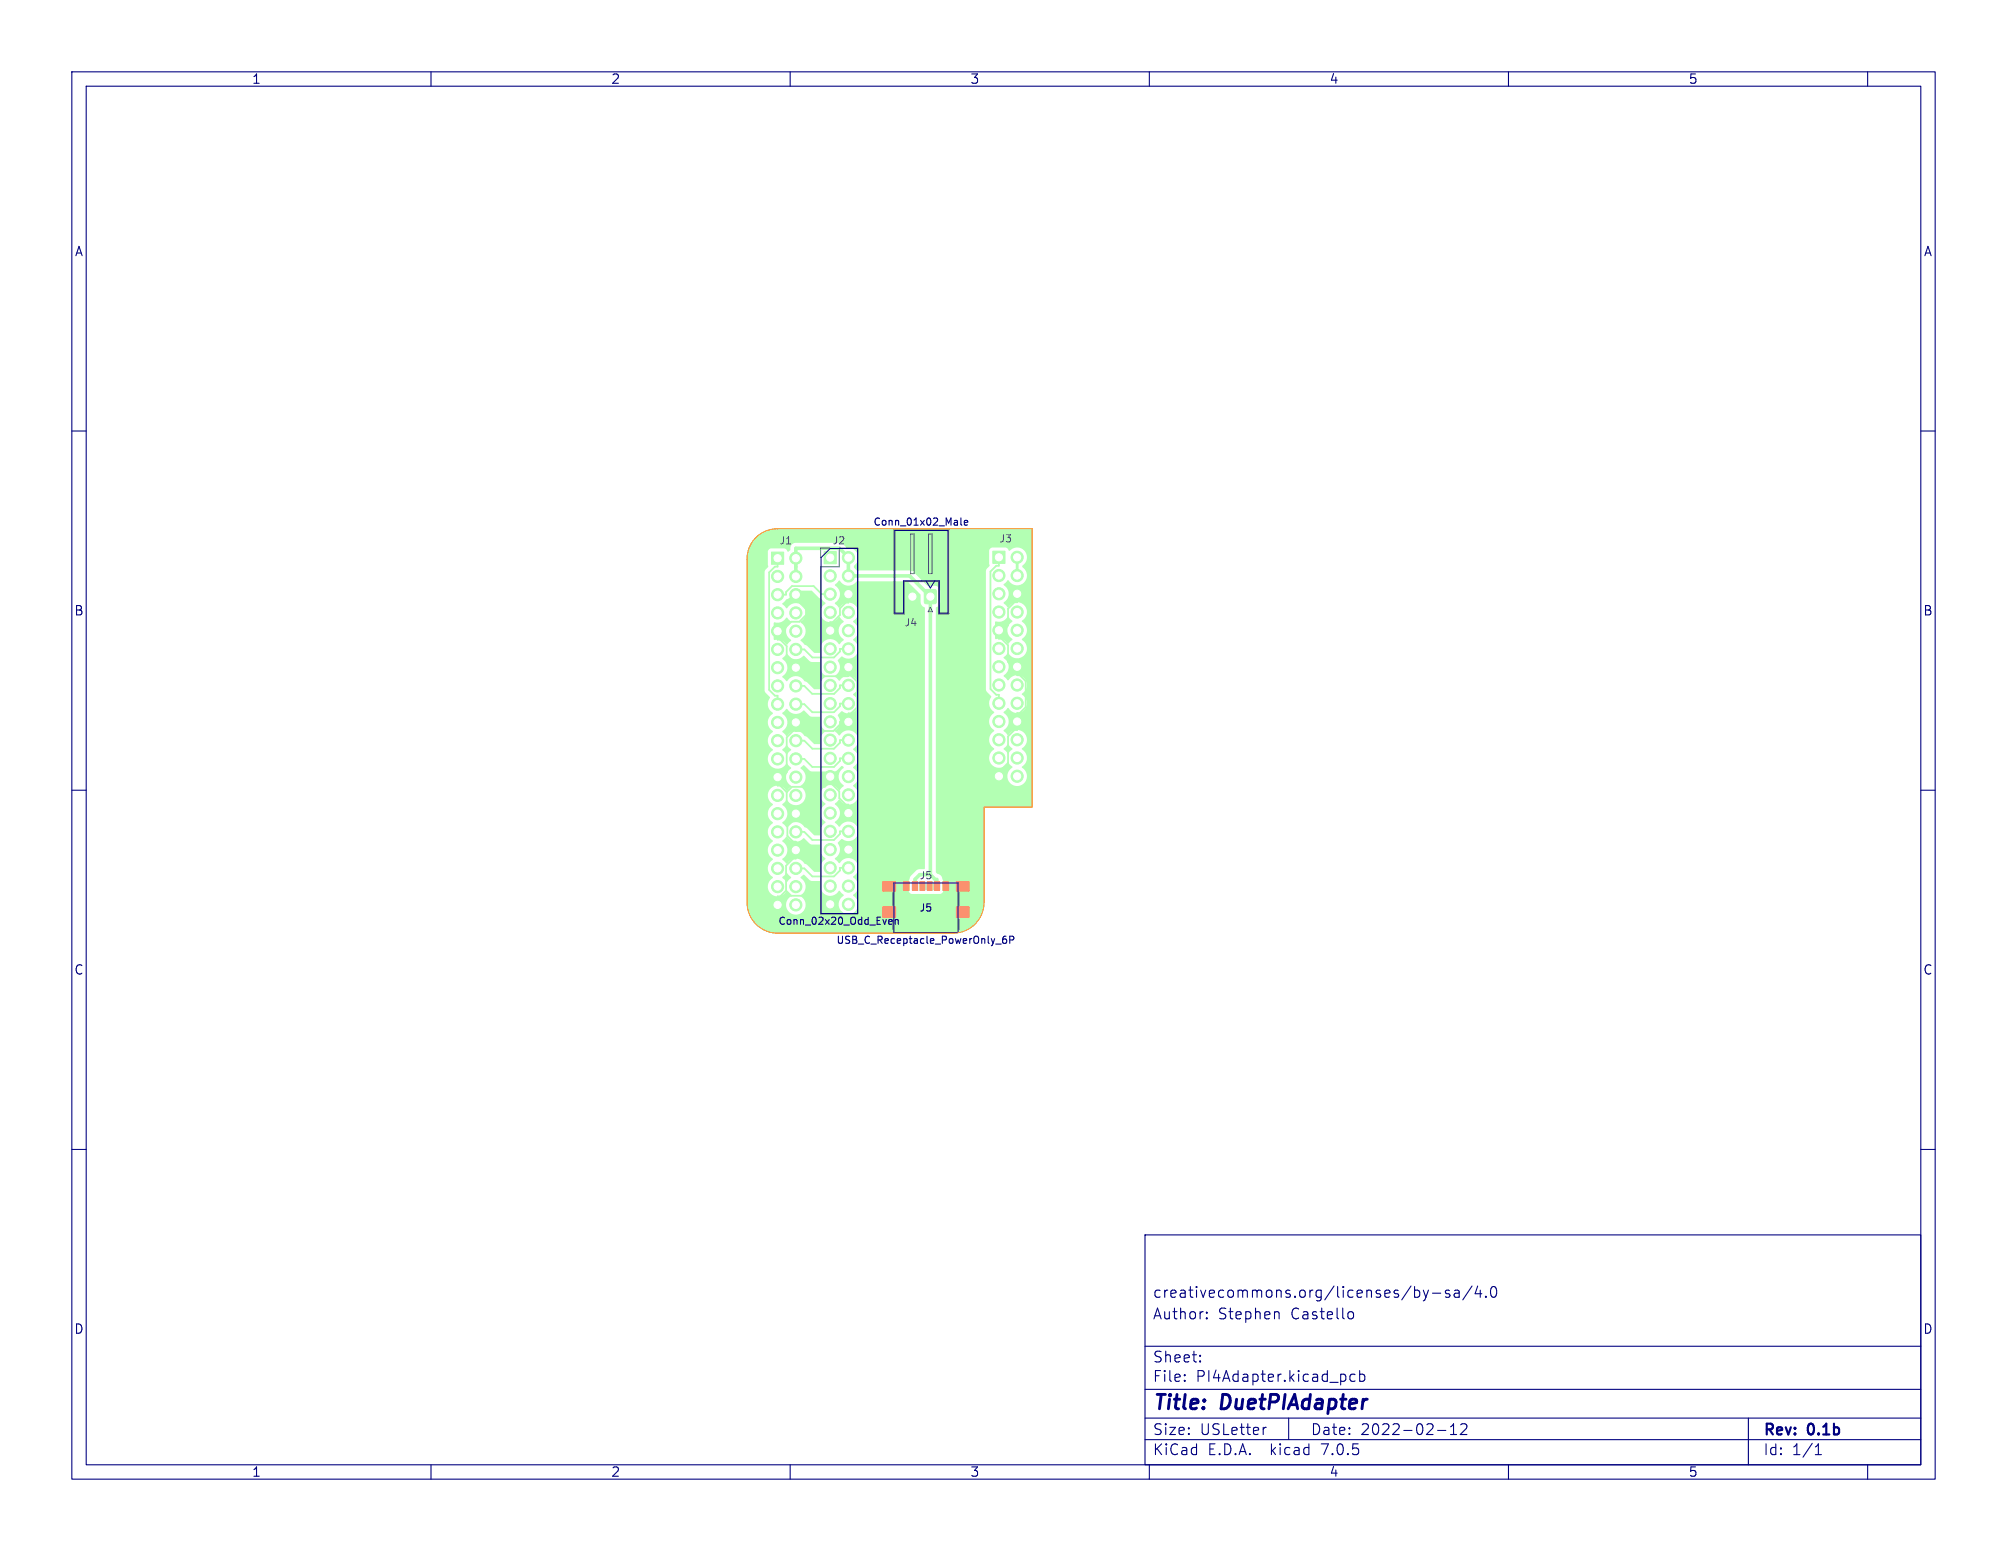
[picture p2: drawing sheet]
<svg xmlns="http://www.w3.org/2000/svg" width="279mm" height="216mm" viewBox="0 0 279 216" stroke-linecap="round" stroke-linejoin="round" font-family="sans-serif">
<g fill="#b3ffb3" stroke="#b3ffb3" stroke-width=".14">
<path d="M114.7 76.8h1.7v1.7h-1.7z"/>
<path d="M128.1 122.7h.7v1.2h-.7z"/>
<path d="M130 122.7h.8v1.2h-.8z"/>
<path d="M131.3 122.7h.8v1.2h-.8z"/>
<path d="M129.1 122.7h.7v1.2h-.7z"/>
<path d="M127 122.7h.8v1.2h-.8z"/>
<path d="M125.8 122.7h.8v1.2h-.8z"/>
<path d="M122.9 122.7h1.8v1.4h-1.8z"/>
<path d="M122.9 126.2h1.8v1.5h-1.8z"/>
<path d="M133.1 122.7h1.8v1.4h-1.8z"/>
<path d="M133.1 126.2h1.8v1.5h-1.8z"/>
<path d="M128.7 82.1l.2-.1 1.4 .1 .1 .2-.1 1.7-.2 .1-1.4-.1v-.2z"/>
<path d="M107.4 76.8h1.7v1.8h-1.7z"/>
<path d="M138.2 76.7h1.7v1.7h-1.7z"/>
<circle cx="118.1" cy="77.6" r=".85"/>
<circle cx="115.6" cy="80.2" r=".85"/>
<circle cx="118.1" cy="80.2" r=".85"/>
<circle cx="115.6" cy="82.7" r=".85"/>
<circle cx="118.1" cy="82.7" r=".85"/>
<circle cx="115.6" cy="85.2" r=".85"/>
<circle cx="118.1" cy="85.2" r=".85"/>
<circle cx="115.6" cy="87.8" r=".85"/>
<circle cx="118.1" cy="87.8" r=".85"/>
<circle cx="115.6" cy="90.3" r=".85"/>
<circle cx="118.1" cy="90.3" r=".85"/>
<circle cx="115.6" cy="92.9" r=".85"/>
<circle cx="118.1" cy="92.9" r=".85"/>
<circle cx="115.6" cy="95.4" r=".85"/>
<circle cx="118.1" cy="95.4" r=".85"/>
<circle cx="115.6" cy="97.9" r=".85"/>
<circle cx="118.1" cy="97.9" r=".85"/>
<circle cx="115.6" cy="100.5" r=".85"/>
<circle cx="118.1" cy="100.5" r=".85"/>
<circle cx="115.6" cy="103" r=".85"/>
<circle cx="118.1" cy="103" r=".85"/>
<circle cx="115.6" cy="105.6" r=".85"/>
<circle cx="118.1" cy="105.6" r=".85"/>
<circle cx="115.6" cy="108.1" r=".85"/>
<circle cx="118.1" cy="108.1" r=".85"/>
<circle cx="115.6" cy="110.6" r=".85"/>
<circle cx="118.1" cy="110.6" r=".85"/>
<circle cx="115.6" cy="113.2" r=".85"/>
<circle cx="118.1" cy="113.2" r=".85"/>
<circle cx="115.6" cy="115.7" r=".85"/>
<circle cx="118.1" cy="115.7" r=".85"/>
<circle cx="115.6" cy="118.3" r=".85"/>
<circle cx="118.1" cy="118.3" r=".85"/>
<circle cx="115.6" cy="120.8" r=".85"/>
<circle cx="118.1" cy="120.8" r=".85"/>
<circle cx="115.6" cy="123.3" r=".85"/>
<circle cx="118.1" cy="123.3" r=".85"/>
<circle cx="115.6" cy="125.9" r=".85"/>
<circle cx="118.1" cy="125.9" r=".85"/>
<circle cx="110.8" cy="77.7" r=".85"/>
<circle cx="108.3" cy="80.2" r=".85"/>
<circle cx="110.8" cy="80.2" r=".85"/>
<circle cx="108.3" cy="82.8" r=".85"/>
<circle cx="110.8" cy="82.8" r=".85"/>
<circle cx="108.3" cy="85.3" r=".85"/>
<circle cx="110.8" cy="85.3" r=".85"/>
<circle cx="108.3" cy="87.9" r=".85"/>
<circle cx="110.8" cy="87.9" r=".85"/>
<circle cx="108.3" cy="90.4" r=".85"/>
<circle cx="110.8" cy="90.4" r=".85"/>
<circle cx="108.3" cy="92.9" r=".85"/>
<circle cx="110.8" cy="92.9" r=".85"/>
<circle cx="108.3" cy="95.5" r=".85"/>
<circle cx="110.8" cy="95.5" r=".85"/>
<circle cx="108.3" cy="98" r=".85"/>
<circle cx="110.8" cy="98" r=".85"/>
<circle cx="108.3" cy="100.6" r=".85"/>
<circle cx="110.8" cy="100.6" r=".85"/>
<circle cx="108.3" cy="103.1" r=".85"/>
<circle cx="110.8" cy="103.1" r=".85"/>
<circle cx="108.3" cy="105.6" r=".85"/>
<circle cx="110.8" cy="105.6" r=".85"/>
<circle cx="108.3" cy="108.2" r=".85"/>
<circle cx="110.8" cy="108.2" r=".85"/>
<circle cx="108.3" cy="110.7" r=".85"/>
<circle cx="110.8" cy="110.7" r=".85"/>
<circle cx="108.3" cy="113.3" r=".85"/>
<circle cx="110.8" cy="113.3" r=".85"/>
<circle cx="108.3" cy="115.8" r=".85"/>
<circle cx="110.8" cy="115.8" r=".85"/>
<circle cx="108.3" cy="118.3" r=".85"/>
<circle cx="110.8" cy="118.3" r=".85"/>
<circle cx="108.3" cy="120.9" r=".85"/>
<circle cx="110.8" cy="120.9" r=".85"/>
<circle cx="108.3" cy="123.4" r=".85"/>
<circle cx="110.8" cy="123.4" r=".85"/>
<circle cx="108.3" cy="126" r=".85"/>
<circle cx="110.8" cy="126" r=".85"/>
<circle cx="141.6" cy="77.6" r=".85"/>
<circle cx="139.1" cy="80.1" r=".85"/>
<circle cx="141.6" cy="80.1" r=".85"/>
<circle cx="139.1" cy="82.7" r=".85"/>
<circle cx="141.6" cy="82.7" r=".85"/>
<circle cx="139.1" cy="85.2" r=".85"/>
<circle cx="141.6" cy="85.2" r=".85"/>
<circle cx="139.1" cy="87.7" r=".85"/>
<circle cx="141.6" cy="87.7" r=".85"/>
<circle cx="139.1" cy="90.3" r=".85"/>
<circle cx="141.6" cy="90.3" r=".85"/>
<circle cx="139.1" cy="92.8" r=".85"/>
<circle cx="141.6" cy="92.8" r=".85"/>
<circle cx="139.1" cy="95.4" r=".85"/>
<circle cx="141.6" cy="95.4" r=".85"/>
<circle cx="139.1" cy="97.9" r=".85"/>
<circle cx="141.6" cy="97.9" r=".85"/>
<circle cx="139.1" cy="100.4" r=".85"/>
<circle cx="141.6" cy="100.4" r=".85"/>
<circle cx="139.1" cy="103" r=".85"/>
<circle cx="141.6" cy="103" r=".85"/>
<circle cx="139.1" cy="105.5" r=".85"/>
<circle cx="141.6" cy="105.5" r=".85"/>
<circle cx="139.1" cy="108.1" r=".85"/>
<circle cx="141.6" cy="108.1" r=".85"/>
</g>
<path d="M127 82.9v.3" fill="none" stroke="#b3ffb3" stroke-width="1.7"/>
<path d="M110.8 80.2v-3.9h6.1l1.2 1.3v2.6h8.5l2.9 2.9v38.7l.7 .6M128 121.8l-.6 .6v.9M130.4 122.4v.9" fill="none" stroke="#b3ffb3" stroke-width=".5"/>
<g fill="none" stroke="#b3ffb3" stroke-width=".25">
<path d="M108.2 77.7v1.2h-.3l-.8 .8v16.3l.8 .8h.3v1.2M139.1 77.6v1.2h-.4l-.8 .8v16.3l.8 .8h.4v1.2M108.2 87.9v1.1h.4l.9 .9v1.3l3 2.9h5.5l.1-.1M110.8 82.8v.6l1.4 1.4v.8M110.8 92.4v.5M112.2 85.6l-.9 .9h-1.1l-2 1.9M115.6 82.7h-1.2l-1.1-1.1h-3l-.9 .8v.4h-1.2M118.1 82.7v1.2h-.4l-.8 .8v.9l-1 1h-.3v1.2h-1.2l-2.2-2.2M118.1 90.3h-1.2v.4l-.8 .8h-3l-1.1-1.1h-1.2M118.1 95.4h-1.2v.4l-.8 .8h-3l-1.1-1.1h-1.2M118.1 97.9h-1.2v.4l-.8 .8h-3l-1.1-1.1h-1.2M118.1 94h.4l.8 .9v3.6l-.8 .8h-.4v1.2h-1.2v.4l-.9 .9h-5.1l-.1-.1"/>
<path d="M118.1 92.9v1.1M139.1 87.7v1.2h.3l.9 .9v2.3l1.3 1.3M141.6 92.8v1.2h.4l.8 .8v3.6l-.8 .9h-.4v2.3h-.4l-.9 .9v3.7l-1.2 1.3v.6M141.6 82.7v1.1h-.4l-.9 .9v2.4l-1.2 1.2M108.2 108.2v1.2h.4l.9 .9M109.5 110.3v2l1.3 1.3M110.8 100.6v1.1h-.4l-.9 .9v4.9l-1.3 1.3M110.8 113.3v.5l-1.2 1.2v1.4l.8 .8h.4v2.3h-.4l-1 1v3.5M115.5 108.8l1.3 1.4v.9l.9 .9h.4v1.2M115.5 108.8l-.7 .7h-4.5l-.8 .8M115.6 108.1l-.1 .7M118.1 103h-1.2v.4l-.8 .8h-3l-1.1-1.1h-1.2"/>
<path d="M118.1 105.6h-1.2v.3l-.8 .9h-3l-1.1-1.2h-1.2M118.1 115.7h-1.2v.4l-.8 .8h-3l-1.1-1.1h-1.2M109.4 124l-.8 .8h-.4v1.2M109.4 124l.7 .7h3.1l1.2 1.2h1.2M118.1 120.8h-1.2v.4l-.8 .8h-3l-1.1-1.1h-1.2M126.2 123.3v.5M131.7 123.3v.5"/>
</g>
<path d="M141.6 77.6v2.5" fill="none" stroke="#b3ffb3" stroke-width=".4"/>
<g fill="#b3ffb3">
<path d="M108.9 122.1l.6-.6 .6 .7-.6 .6-.6-.6z"/>
<path d="M108.9 117l.6-.6a1.5 1.5 0 0 0 2.4 .3l1 .8 1.4 .1a1.57 1.57 0 0 0 .6 1.9v.1a1.42 1.42 0 0 0-.6 1.7l-.1 .1-.9-.1-1-.9-.2-.1a1.61 1.61 0 0 0-2.2-.4l-.4 .3-.6-.6a1.49 1.49 0 0 0 0-2.5z"/>
<path d="M111.5 106.8l.4-.3 1 .9h3.2l.4-.1 .6-.7h.2a.17 .17 0 0 1 .1 .2 .17 .17 0 0 1 0 .2 1.45 1.45 0 0 0 .1 2.4l-.7 .6a1.41 1.41 0 0 0-2.2-.3 1.41 1.41 0 0 0 .3 2.2 1.48 1.48 0 0 0 0 2.6 1.42 1.42 0 0 0-.6 1.7l-.1 .1h-.9l-1-1-.2-.1a1.61 1.61 0 0 0-2.2-.4l-.4 .4-.6-.7a1.49 1.49 0 0 0 0-2.5l.6-.6a1.41 1.41 0 0 0 2.3 .3 1.41 1.41 0 0 0-.4-2.3 1.49 1.49 0 0 0 0-2.5z"/>
<path d="M108.9 104.3l.6-.6 .6 .7-.6 .6-.6-.6z"/>
<path d="M108.9 99.2l.6-.5a1.5 1.5 0 0 0 2.4 .2l1 .8 1.4 .1a1.57 1.57 0 0 0 .6 2 1.42 1.42 0 0 0-.6 1.7l-.1 .1h-.9l-1-1-.2-.1a1.5 1.5 0 0 0-2.5-.1h-.2l-.5-.6a1.49 1.49 0 0 0 0-2.5z"/>
<path d="M108.9 91.6l.6-.6a1.5 1.5 0 0 0 2.4 .3l1 .8 1.4 .1a1.57 1.57 0 0 0 .6 1.9v.1a1.56 1.56 0 0 0-.7 1.7h-.9l-1-.9-.2-.1a1.5 1.5 0 0 0-2.5-.1h-.2l-.5-.6a1.49 1.49 0 0 0 0-2.5z"/>
<path d="M110.1 82.6l.4-.4h2.5l1 1 .4 .2 .5 .6a1.39 1.39 0 0 0-.3 2.2 1.39 1.39 0 0 0 2.2-.3h.1l.6 .6a1.48 1.48 0 0 0 0 2.6l-.7 .6a1.4 1.4 0 0 0-1.8-.6 1.4 1.4 0 0 0-.7 1.7l-.1 .1h-.9l-1-1-.3-.2-.6-.6a1.49 1.49 0 0 0 0-2.5 1.39 1.39 0 0 0 .4-2.2 1.39 1.39 0 0 0-2.2 .3l-.2-.1-.5-.6 .6-.6 .4-.2z"/>
<path d="M107.7 86.7l.1-.1a1.61 1.61 0 0 0 1.7-.6l.6 .6a1.48 1.48 0 0 0 0 2.5l-.5 .6h-.2a1.51 1.51 0 0 0-1.7-.6z"/>
<path d="M139.7 104.2l.6-.6 .7 .7-.7 .6-.6-.6z"/>
<path d="M138.5 86.6l.1-.1a1.59 1.59 0 0 0 1.7-.7l.7 .7a1.48 1.48 0 0 0 0 2.5l-.6 .6h-.2a1.51 1.51 0 0 0-1.6-.7z"/>
<path d="M105.3 74.8l.6-.5 .7-.4 .8-.2 .8-.1h35.4l.1 .1v38.5l-.1 .1h-6.6v13.8l-.3 1-.5 .9-.7 .8-.8 .6a4.3 4.3 0 0 1-2 .5h-24.7l-.8-.1-.8-.3-.7-.5-.7-.7-.7-1.2-.3-1.4v-46h2.4v16.4l.2 .3 .6 .6v.2a1.47 1.47 0 0 0 .4 2.1 1.48 1.48 0 0 0 0 2.5 1.48 1.48 0 0 0 0 2.6 1.39 1.39 0 0 0-.3 2.2 1.39 1.39 0 0 0 2.2-.3h.1l.5 .6a1.48 1.48 0 0 0 0 2.6l-.6 .6a1.41 1.41 0 0 0-2.2-.3 1.41 1.41 0 0 0 .3 2.2 1.48 1.48 0 0 0 0 2.5 1.48 1.48 0 0 0 0 2.6 1.48 1.48 0 0 0 0 2.5 1.48 1.48 0 0 0 0 2.6 1.39 1.39 0 0 0-.3 2.2 1.39 1.39 0 0 0 2.2-.3h.1l.5 .6a1.38 1.38 0 0 0-.4 2.1 1.38 1.38 0 0 0 2.1 .1 1.38 1.38 0 0 0-.4-2.2l.1-.1a1.44 1.44 0 0 0-.1-2.5l.5-.3 1 .8h1.3l.1 .2a1.37 1.37 0 0 0 .7 1.8 1.37 1.37 0 0 0 1.8-.6h.1l.6 .6-.1 .1a1.37 1.37 0 0 0-.3 2.1 1.37 1.37 0 0 0 2.1-.1 1.37 1.37 0 0 0-.4-2v-.2a1.45 1.45 0 0 0 0-2.4 1.39 1.39 0 0 0 .3-2.2 1.39 1.39 0 0 0-2.2 .3l-.1-.1-.6-.6a1.44 1.44 0 0 0 .4-2.1l.1-.1 .5-.5a1.38 1.38 0 0 0 2-.2 1.38 1.38 0 0 0-.3-2 1.38 1.38 0 0 0-2 .5h-.1l-.6-.7a1.48 1.48 0 0 0 0-2.5l.7-.6a1.41 1.41 0 0 0 2.2 .3 1.41 1.41 0 0 0-.3-2.2 1.48 1.48 0 0 0 0-2.6 1.48 1.48 0 0 0 0-2.5 1.39 1.39 0 0 0 .3-2.2 1.39 1.39 0 0 0-2.2 .3h-.1l-.6-.6v-.1a1.38 1.38 0 0 0 .4-2.1l.1-.1 .5-.5a1.41 1.41 0 0 0 2-.3 1.41 1.41 0 0 0-.4-2 1.39 1.39 0 0 0 .3-2.2 1.39 1.39 0 0 0-2.2 .3l-.1-.1-.6-.5v-.1a1.38 1.38 0 0 0 .4-2.1l.1-.1 .5-.5a1.41 1.41 0 0 0 2-.3 1.41 1.41 0 0 0-.4-2.1 1.48 1.48 0 0 0 0-2.5 1.39 1.39 0 0 0 .3-2.2 1.39 1.39 0 0 0-2.2 .3h-.1l-.6-.6v-.1a1.44 1.44 0 0 0 0-2.5l.6-.6h.1a1.42 1.42 0 0 0 2.4 .1h7l1.8 1.8 .1 1.4 .6 .5v36.3l-.2 .1-.9 .1-1 .9-.2 .6v1.4l.1 .3 .4 .1h3.9l.3-.1 .1-.3v-1.4a1.19 1.19 0 0 0-.8-1l-.2-.2v-36.8l.4-.3 .2-.3v-1.8a.75 .75 0 0 0-.7-.7h-1.1l-2-2h10.1v16.4l.2 .4 .6 .7-.1 .2a1.52 1.52 0 0 0 .5 2 1.48 1.48 0 0 0 0 2.5 1.48 1.48 0 0 0 0 2.6 1.39 1.39 0 0 0-.3 2.2 1.39 1.39 0 0 0 2.2-.3h.1l.6 .6a1.37 1.37 0 0 0-.6 2 1.37 1.37 0 0 0 2.1 .2 1.37 1.37 0 0 0-.2-2.1v-.2a1.45 1.45 0 0 0-.1-2.5 1.39 1.39 0 0 0 .4-2.2 1.39 1.39 0 0 0-2.2 .3h-.2l-.5-.6a1.48 1.48 0 0 0 0-2.5l.6-.7a1.41 1.41 0 0 0 2.3 .3 1.41 1.41 0 0 0-.4-2.2 1.39 1.39 0 0 0 .4-2.2 1.39 1.39 0 0 0-2.2 .3h-.2l-.5-.6a1.48 1.48 0 0 0 0-2.6l.6-.6a1.41 1.41 0 0 0 2.3 .3 1.41 1.41 0 0 0-.4-2.2 1.48 1.48 0 0 0 0-2.5 1.39 1.39 0 0 0 .4-2.2 1.39 1.39 0 0 0-2.2 .2h-.2l-.5-.6a1.49 1.49 0 0 0 0-2.5l.6-.6h.1a1.39 1.39 0 0 0 2.2 .3 1.39 1.39 0 0 0-.3-2.2v-.2a1.37 1.37 0 0 0 .3-2 1.37 1.37 0 0 0-2 0l-.6-.5h-1.8l-.4 .2-.1 .3 .1 2-.5 .5-.1 .3h-10.1l-.4-.1h-7.4l-.3-.2a.37 .37 0 0 1-.1-.4 .37 .37 0 0 1 .3-.3 1.4 1.4 0 0 0 .1-1.6 1.4 1.4 0 0 0-1.4-.7l-.6-.5-.4-.1h-6.2l-.3 .1-.2 .2-.2 .5a.33 .33 0 0 1-.4 .3l-.1-.2-.4-.2h-1.7l-.4 .2-.1 .3 .1 2.1-.5 .5-.1 .3h-2.4v-1.7a4.2 4.2 0 0 1 1.3-3.2z"/>
</g>
<g fill="#fff" stroke="#fff" stroke-width=".14">
<circle cx="115.6" cy="77.6" r=".5"/>
<circle cx="118.1" cy="77.6" r=".5"/>
<circle cx="115.6" cy="80.2" r=".5"/>
<circle cx="118.1" cy="80.2" r=".5"/>
<circle cx="115.6" cy="82.7" r=".5"/>
<circle cx="118.1" cy="82.7" r=".5"/>
<circle cx="115.6" cy="85.2" r=".5"/>
<circle cx="118.1" cy="85.2" r=".5"/>
<circle cx="115.6" cy="87.8" r=".5"/>
<circle cx="118.1" cy="87.8" r=".5"/>
<circle cx="115.6" cy="90.3" r=".5"/>
<circle cx="118.1" cy="90.3" r=".5"/>
<circle cx="115.6" cy="92.9" r=".5"/>
<circle cx="118.1" cy="92.9" r=".5"/>
<circle cx="115.6" cy="95.4" r=".5"/>
<circle cx="118.1" cy="95.4" r=".5"/>
<circle cx="115.6" cy="97.9" r=".5"/>
<circle cx="118.1" cy="97.9" r=".5"/>
<circle cx="115.6" cy="100.5" r=".5"/>
<circle cx="118.1" cy="100.5" r=".5"/>
<circle cx="115.6" cy="103" r=".5"/>
<circle cx="118.1" cy="103" r=".5"/>
<circle cx="115.6" cy="105.6" r=".5"/>
<circle cx="118.1" cy="105.6" r=".5"/>
<circle cx="115.6" cy="108.1" r=".5"/>
<circle cx="118.1" cy="108.1" r=".5"/>
<circle cx="115.6" cy="110.6" r=".5"/>
<circle cx="118.1" cy="110.6" r=".5"/>
<circle cx="115.6" cy="113.2" r=".5"/>
<circle cx="118.1" cy="113.2" r=".5"/>
<circle cx="115.6" cy="115.7" r=".5"/>
<circle cx="118.1" cy="115.7" r=".5"/>
<circle cx="115.6" cy="118.3" r=".5"/>
<circle cx="118.1" cy="118.3" r=".5"/>
<circle cx="115.6" cy="120.8" r=".5"/>
<circle cx="118.1" cy="120.8" r=".5"/>
<circle cx="115.6" cy="123.3" r=".5"/>
<circle cx="118.1" cy="123.3" r=".5"/>
<circle cx="115.6" cy="125.9" r=".5"/>
<circle cx="118.1" cy="125.9" r=".5"/>
<circle cx="129.5" cy="83.1" r=".5"/>
<circle cx="127" cy="83.1" r=".5"/>
<circle cx="108.3" cy="77.7" r=".5"/>
<circle cx="110.8" cy="77.7" r=".5"/>
<circle cx="108.3" cy="80.2" r=".5"/>
<circle cx="110.8" cy="80.2" r=".5"/>
<circle cx="108.3" cy="82.8" r=".5"/>
<circle cx="110.8" cy="82.8" r=".5"/>
<circle cx="108.3" cy="85.3" r=".5"/>
<circle cx="110.8" cy="85.3" r=".5"/>
<circle cx="108.3" cy="87.9" r=".5"/>
<circle cx="110.8" cy="87.9" r=".5"/>
<circle cx="108.3" cy="90.4" r=".5"/>
<circle cx="110.8" cy="90.4" r=".5"/>
<circle cx="108.3" cy="92.9" r=".5"/>
<circle cx="110.8" cy="92.9" r=".5"/>
<circle cx="108.3" cy="95.5" r=".5"/>
<circle cx="110.8" cy="95.5" r=".5"/>
<circle cx="108.3" cy="98" r=".5"/>
<circle cx="110.8" cy="98" r=".5"/>
<circle cx="108.3" cy="100.6" r=".5"/>
<circle cx="110.8" cy="100.6" r=".5"/>
<circle cx="108.3" cy="103.1" r=".5"/>
<circle cx="110.8" cy="103.1" r=".5"/>
<circle cx="108.3" cy="105.6" r=".5"/>
<circle cx="110.8" cy="105.6" r=".5"/>
<circle cx="108.3" cy="108.2" r=".5"/>
<circle cx="110.8" cy="108.2" r=".5"/>
<circle cx="108.3" cy="110.7" r=".5"/>
<circle cx="110.8" cy="110.7" r=".5"/>
<circle cx="108.3" cy="113.3" r=".5"/>
<circle cx="110.8" cy="113.3" r=".5"/>
<circle cx="108.3" cy="115.8" r=".5"/>
<circle cx="110.8" cy="115.8" r=".5"/>
<circle cx="108.3" cy="118.3" r=".5"/>
<circle cx="110.8" cy="118.3" r=".5"/>
<circle cx="108.3" cy="120.9" r=".5"/>
<circle cx="110.8" cy="120.9" r=".5"/>
<circle cx="108.3" cy="123.4" r=".5"/>
<circle cx="110.8" cy="123.4" r=".5"/>
<circle cx="108.3" cy="126" r=".5"/>
<circle cx="110.8" cy="126" r=".5"/>
<circle cx="139.1" cy="77.6" r=".5"/>
<circle cx="141.6" cy="77.6" r=".5"/>
<circle cx="139.1" cy="80.1" r=".5"/>
<circle cx="141.6" cy="80.1" r=".5"/>
<circle cx="139.1" cy="82.7" r=".5"/>
<circle cx="141.6" cy="82.7" r=".5"/>
<circle cx="139.1" cy="85.2" r=".5"/>
<circle cx="141.6" cy="85.2" r=".5"/>
<circle cx="139.1" cy="87.7" r=".5"/>
<circle cx="141.6" cy="87.7" r=".5"/>
<circle cx="139.1" cy="90.3" r=".5"/>
<circle cx="141.6" cy="90.3" r=".5"/>
<circle cx="139.1" cy="92.8" r=".5"/>
<circle cx="141.6" cy="92.8" r=".5"/>
<circle cx="139.1" cy="95.4" r=".5"/>
<circle cx="141.6" cy="95.4" r=".5"/>
<circle cx="139.1" cy="97.9" r=".5"/>
<circle cx="141.6" cy="97.9" r=".5"/>
<circle cx="139.1" cy="100.4" r=".5"/>
<circle cx="141.6" cy="100.4" r=".5"/>
<circle cx="139.1" cy="103" r=".5"/>
<circle cx="141.6" cy="103" r=".5"/>
<circle cx="139.1" cy="105.5" r=".5"/>
<circle cx="141.6" cy="105.5" r=".5"/>
<circle cx="139.1" cy="108.1" r=".5"/>
<circle cx="141.6" cy="108.1" r=".5"/>
</g>
<g fill="#ff8a8a" stroke="#ff8a8a" stroke-width=".14">
<path d="M128.1 122.7h.7v1.2h-.7z"/>
<path d="M130 122.7h.8v1.2h-.8z"/>
<path d="M131.3 122.7h.8v1.2h-.8z"/>
<path d="M129.1 122.7h.7v1.2h-.7z"/>
<path d="M127 122.7h.8v1.2h-.8z"/>
<path d="M125.8 122.7h.8v1.2h-.8z"/>
<path d="M122.9 122.7h1.8v1.4h-1.8z"/>
<path d="M122.9 126.2h1.8v1.5h-1.8z"/>
<path d="M133.1 122.7h1.8v1.4h-1.8z"/>
<path d="M133.1 126.2h1.8v1.5h-1.8z"/>
</g>
<path d="M115.6 76.3h-1.4v1.3M116.8 76.3h2.6v50.9h-5.2v-48.3h2.6zM124.5 73.7h7.6v11.8h-1.4v-4.5h-4.8v4.5h-1.4zM126.8 74.4h.5v5.4h-.5zM129.3 74.4h.5v5.4h-.5zM129.5 84.5l.3 .6h-.6zM124.3 124.3v1.7M133.5 124.3v1.7M133.5 128v1.4" fill="none" stroke="#626262" stroke-width=".14"/>
<g fill="none" stroke="#000080" stroke-width=".15">
<path d="M10 10h259.4v195.9h-259.4zM12 12h255.4v191.9h-255.4zM60 10v2M110 10v2M160 10v2M210 10v2M260 10v2M10 60h2M267.4 60h2M134.2 72.8l.5-.1v-.2l-.3-.1-.2 .2 .1 .5h.4M10 110h2M267.4 110h2"/>
<path d="M124.6 128v.7M124.6 128.1l.2-.1 .2 .1 .1 .6M140.6 130.8h.4l.1-.1v-.3l-.5-.1v1M10 160h2M267.4 160h2M159.4 171.9h108v32h-108zM198.1 179.6l.4 1M198.9 179.6l-.4 1M201.8 179.7l-.4-.1-.2 .2 .1 .2 .5 .2 .1 .1-.1 .2-.2 .1-.4-.1M202.5 179.7l.1-.1 .5 .1v.9M203.1 179.9l-.5 .1a.29 .29 0 0 0-.2 .3 .29 .29 0 0 0 .2 .3l.5-.1M204.9 179l-1.3 1.9"/>
<path d="M205.7 179l-.3 1.1h.9M206.1 179.6v1M207.6 179.2a.36 .36 0 0 1 .4-.1 .36 .36 0 0 1 .3 .3 .77 .77 0 0 1-.4 1.2 .91 .91 0 0 1-.3-1.4zM159.4 197.4h108M159.4 193.4h108M159.4 187.4h108M164.9 192.1l.1 .1-.1 .1M164.9 192.1v.1v.1M164.9 191.4v.1M164.9 192.1v.2M164.9 191.4h.1l-.1 .1M167.1 189.4v.1v.1"/>
<path d="M167.1 189.4l-.1 .1 .1 .1M167.1 188.7v.1M167.1 189.4v.2M167.1 188.7h-.1l.1 .1M168 183.4l.1 .1-.1 .1M168 183.4l-.1 .1 .1 .1M168 182.7v.1M168 183.4v.2M168 182.7h.1l-.1 .1M168 182.7h-.1l.1 .1M176.3 198.7l-.4 .1M177.6 182.6l.4 .1 .1 .1v.8"/>
<path d="M179.4 197.4v3M187.8 182.7a.41 .41 0 0 1 .6 .2v.4a.41 .41 0 0 1-.6 .2M188.6 191.4l-.4-.1-.3 .3v.4l.2 .2 .1 .1 .4-.1M189.3 191.4l.4-.1 .3 .3v.4l-.1 .2-.2 .1-.4-.1M189.3 190.8v1.5M198.5 180.6l-.2 .4M199.4 180h1.2M200.1 199.1h1.2M201.9 199.7h.9M201.9 198.6l.5-.4v1.5M203.4 198.3l.2-.1 .5 .1a.41 .41 0 0 1 0 .5l-.8 .9h.9M206.9 180.4v.1v.1"/>
<path d="M206.9 180.4l-.1 .1 .1 .1M206.9 180.4v.2M243.4 197.4v6.5M60 203.9v2M110 203.9v2M159.4 200.4h108M160 203.9v2M210 203.9v2M252.7 202.5h.9M252.7 201.4l.4-.4v1.5M260 203.9v2"/>
</g>
<path d="M114.3 77.6l1.3-1.2h3.8v50.8h-5.1zM124.6 73.8h7.4v11.6h-1.2v-4.6h-5v4.6h-1.2zM128.9 80.8l.6 1 .6-1M124.4 122.9h9v6.9h-9z" fill="none" stroke="#000080" stroke-width=".14"/>
<path d="M105.1 74.9a4.2 4.2 0 0 1 3.1-1.3h35.5v38.8h-6.7v13.1a4.3 4.3 0 0 1-4.2 4.4h-24.4a4.3 4.3 0 0 1-4.4-4.2v-47.8a4.2 4.2 0 0 1 1.1-3z" fill="none" stroke="#ff8000" stroke-width=".14"/>
<g font-size="2.8" fill="#000080">
<text x="160.4" y="196.7">Title:</text>
<text x="169.9" y="196.7">DuetPIAdapter</text>
</g>
<g font-size="2.1" fill="#000080">
<text x="160.4" y="183.8">Author:</text>
<text x="160.4" y="180.8">creativecommons.org/licenses/by-sa/4.0</text>
<text x="169.5" y="183.8">Stephen</text>
<text x="179.6" y="183.8">Castello</text>
<text x="160.4" y="189.8">Sheet:</text>
<text x="160.4" y="192.5">File:</text>
<text x="166.4" y="192.5">PI4Adapter.kicad_pcb</text>
<text x="160.4" y="202.7">KiCad</text>
<text x="160.4" y="199.9">Size:</text>
<text x="167" y="199.9">USLetter</text>
<text x="168" y="202.7">E.D.A.</text>
<text x="176.8" y="202.7">kicad</text>
<text x="182.4" y="199.9">Date:</text>
<text x="183.9" y="202.7">7.0.5</text>
<text x="189.3" y="199.9">2022-02-12</text>
<text x="245.4" y="200.1">Rev:</text>
<text x="245.4" y="202.7">Id:</text>
<text x="249.4" y="202.7">1/1</text>
<text x="251.6" y="200.1">0.1b</text>
</g>
<g font-size="1.8" fill="#000080">
<text x="35" y="11.8">1</text>
<text x="85" y="11.8">2</text>
<text x="135" y="11.8">3</text>
<text x="185" y="11.8">4</text>
<text x="235" y="11.8">5</text>
<text x="10.4" y="35.8">A</text>
<text x="267.8" y="35.8">A</text>
<text x="10.3" y="85.8">B</text>
<text x="267.7" y="85.8">B</text>
<text x="10.3" y="135.8">C</text>
<text x="267.7" y="135.8">C</text>
<text x="10.3" y="185.8">D</text>
<text x="267.7" y="185.8">D</text>
<text x="35" y="205.7">1</text>
<text x="85" y="205.7">2</text>
<text x="135" y="205.7">3</text>
<text x="185" y="205.7">4</text>
<text x="235" y="205.7">5</text>
</g>
<g font-size="1.4" fill="#626262">
<text x="108.5" y="75.9">J1</text>
<text x="115.9" y="75.9">J2</text>
<text x="139.1" y="75.6">J3</text>
<text x="125.9" y="87.4">J4</text>
<text x="128" y="122.6">J5</text>
</g>
<g font-size="1.4" fill="#000080">
<text x="121.5" y="73.3">Conn_01x02_Male</text>
<text x="108.3" y="128.9">Conn_02x20_Odd_Even</text>
<text x="116.4" y="131.6">USB_C_Receptacle_PowerOnly_6P</text>
<text x="128" y="127.1">J5</text>
</g>
</svg>
